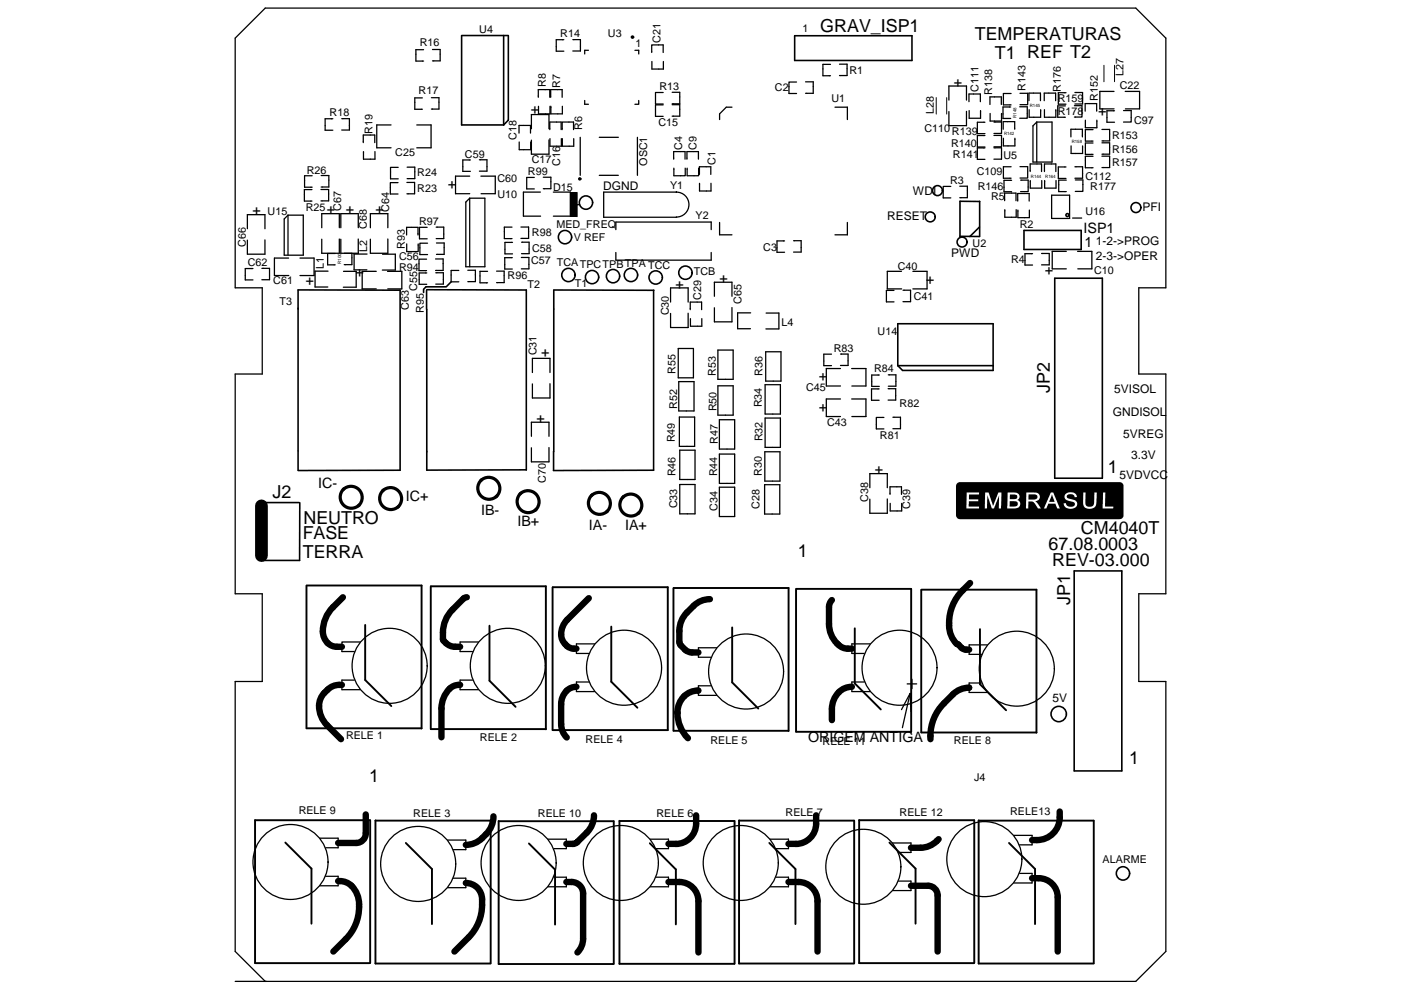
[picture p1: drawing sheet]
<svg xmlns="http://www.w3.org/2000/svg" width="297mm" height="210mm" viewBox="0 0 297 210" stroke-linecap="round" stroke-linejoin="round" font-family="sans-serif">
<g fill="#000">
<path d="M214.1 106.3l1.5 .1 .2 .3-.1 .5-.4 .2h-1.2z" fill-rule="evenodd"/>
<path d="M214.1 104.9l1.4 .1 .2 .3-.1 .4-.3 .2h-1.2z" fill-rule="evenodd"/>
<path d="M218.1 104.9h1.5l.3 .3v.4l-.4 .3-1.4 .1z" fill-rule="evenodd"/>
<path d="M223 104.9l.6 1.5h-1.2z" fill-rule="evenodd"/>
<path d="M203 102.4l.4-.1h34.1l.6 .3 .1 .3v6.6l-.3 .5-.5 .1h-34l-.5-.2-.2-.6v-6.2zM225.9 104.8l-.2 .4 .2 .7 1.8 .6 .2 .6-.4 .3-.7 .1-.6-.2-.2-.6h-.5l.1 .6 .4 .4 .6 .2h.8l.7-.3 .3-.5-.1-.7-.5-.3-1.4-.4-.2-.5 .3-.3 .7-.1 .5 .2 .2 .5 .4-.1-.1-.5-.5-.4-.5-.1-.8 .1zM208.9 104.5l-.1 3.3h.5v-2.7l1 2.7h.5l1-2.7v2.7h.4l.1-3.3h-.6l-1.1 2.8-1-2.8zM229.7 104.5l-.1 2.3 .2 .6 .8 .5h.9l.5-.3 .4-.7 .1-2.4h-.5l-.1 2.6-.3 .3-.8 .1-.6-.4v-2.6zM233.9 104.5l-.1 3.3h2.2v-.4h-1.7l.1-2.9zM222.8 104.5l-1.5 3.3h.6l.4-1h1.4l.4 1h.6l-1.3-3.3zM217.6 104.5l-.1 3.3h.5v-1.4l1.1 .1 1 1.3h.6l-.7-1.1-.5-.4 .7-.2 .2-.4 .1-.5-.2-.4-.5-.3zM213.7 104.5l-.2 3.3h1.7l.8-.2 .3-.7-.1-.5-.5-.3 .4-.5 .1-.3-.2-.5-.7-.3zM205 104.5l-.1 3.3h2.7v-.4h-2.2v-.3v-.8h2v-.4h-2l.1-1h2.1v-.4z" fill-rule="evenodd"/>
</g>
<g fill="none" stroke="#000" stroke-width=".27">
<path d="M89.8 10.5h-1.6v2.5h1.6M91.7 10.5h1.6v2.4h-1.6M119.5 8.4h-1.6v2.5h1.6M121.5 8.4h1.6v2.4h-1.6M124.8 10.7h-.8v.8M134.6 10.7h.8v.8M138.2 13v1.6h2.4v-1.6M140.6 11.1v-1.6h-2.4v1.6M140.6 19.6h-1.6v2.5h1.6M142.5 19.6h1.6v2.4h-1.6M168.9 17.4h-1.6v2.4h1.6M170.8 17.4h1.6v2.4h-1.6"/>
<path d="M176.1 13.7h-1.6v2.4h1.6M178 13.6h1.6v2.4h-1.6M214.4 19.8h-1.7v2.4h1.7M216.3 19.8h1.6v2.4h-1.6M226 19.7h-1.6v2.4h1.6M227.9 19.6h1.6v2.5h-1.6M236.2 19.4h-3v3.7h3M238.6 19.4h3v3.7h-3M66.2 37.3h-1.6v2.4h1.6M68.1 37.2h1.6v2.5h-1.6M70.6 25.2h-1.7v2.4h1.7M72.5 25.2h1.6v2.4h-1.6"/>
<path d="M77 30.2v-1.6h2.5v1.6M79.5 32.2v1.6h-2.4v-1.6M82.9 26.5h-3v4.8h3M84.4 38.7h-1.6v2.4h1.6M84.4 35.5h-1.6v2.4h1.6M86.3 38.7h1.6v2.4h-1.6M86.3 35.5h1.6v2.4h-1.6M88.4 26.5h3v4.8h-3M89.6 20.8h-1.7v2.4h1.7M91.5 20.7h1.6v2.4h-1.6M99.6 37.4h-3v3.7h3M99.7 33.9h-1.6v2.4h1.6"/>
<path d="M101.6 33.9h1.6v2.4h-1.6M102 37.4h3v3.7h-3M110 28.2v-1.6h2.5v1.6M110.1 30.1v1.7l2.4-.1v-1.6M112.7 27.3v-3h3.7v3M113.3 37.6h-1.6v2.5h1.6M114.2 22.5v1.7h2.4v-1.7M115.2 37.6h1.6v2.4h-1.6M116.4 29.7v3h-3.7v-3M116.6 20.6v-1.6h-2.5v1.6M116.6 29.4v1.6h2.4v-1.6M116.8 22.5v1.7h2.4v-1.7"/>
<path d="M119 27.5v-1.6h-2.4v1.6M119.2 20.6v-1.6h-2.4v1.6M121.6 27.5v-1.6h-2.4v1.6M121.6 29.4v1.6h-2.4v-1.6M123 29.1v8.1M124 21.3v.8h.8M127.1 37.2h4M127.1 29.1h4M135.1 29.1v8.1M135.4 21.3v.8h-.8M140.6 22.2h-1.6v2.5h1.6M142.5 22.2h1.6v2.4h-1.6"/>
<path d="M145.2 33.8v-1.6h-2.4v1.6M145.3 35.7v1.6h-2.4v-1.6M145.6 33.8v-1.6h2.5v1.6M145.7 35.7v1.6h2.4v-1.6M148.3 37v-1.6h2.4v1.6M148.3 38.9v1.6h2.4v-1.6M155.2 22.7h-1.2l-1.4 1.5v1.2M177 22.7h2.7v2.7M201.2 21.2v-3h3.7v3M201.6 39.5h-1.6v2.5h1.6M203.5 39.5h1.6v2.4h-1.6M204.9 23.6v3h-3.7v-2.9"/>
<path d="M205.4 21.6v-1.7h2.5v1.7M207.9 23.5v1.6h-2.4v-1.6M208.8 25.9h-1.6v2.4h1.6M208.8 28.7h-1.6v2.5h1.6M208.8 31.4h-1.6v2.4h1.6M209.9 22.2v-1.6h2.4v1.6M210.7 31.3h1.6v2.5h-1.6M210.7 28.7h1.6v2.4h-1.6M210.7 25.9h1.6v2.4h-1.6M212.3 24.1v1.6h-2.4v-1.6M212.7 27.4v-1.6h2.4v1.6M212.7 29.3v1.6h2.5v-1.6"/>
<path d="M214.3 22.7h-1.6v2.4h1.6M214.4 35.4h-1.7v2.4h1.7M214.5 38.2h-1.6v2.5h1.6M216.2 22.6h1.6v1.5v1h-1.6M216.3 35.3h1.6v1v1.5h-1.6M216.4 38.2h1.6v2.4h-1.6M218.2 21.4v-1.7h2.4v1.7M218.2 23.3v1.6h2.4v-1.6M219 26.7l.8-.8h3.3v8.5h-4.1zM219.8 25.9v8.5M220.8 36.4v-1.6h-2.4v1.6M220.9 38.3v1.6h-2.5v-1.6"/>
<path d="M221.4 21.4v-1.7h2.4v1.7M221.4 23.3v1.6h2.5v-1.6M223.9 36.4v-1.6h-2.5v1.6M223.9 38.3v1.6h-2.4v-1.6M225.9 22.5h-1.6v2.4h1.6M226 35.4h-1.6v2.4h1.6M226.1 38.2h-1.6v2.4h1.6M227.1 29v-1.6h2.4v1.6M227.1 30.9v1.7h2.4v-1.7M227.8 22.4h1.6v1v1.4h-1.6M227.9 35.4h1.6v2.4h-1.6M228 38.2h1.6v.9v1.5h-1.6"/>
<path d="M230.1 23.6v-1.6h2.4v1.6M231.8 27.5h-1.7v2.4h1.7M231.8 30.3h-1.7v2.4h1.7M231.8 33.1h-1.7v2.5h1.7M232.6 25.5v1.6h-2.5v-1.6M233.6 30.3h1.7v2.4h-1.7M233.6 27.5h1.7v2.4h-1.7M233.6 33.1h1.7v2.4h-1.7M236.3 23.5h-1.6v2.4h1.6M238.2 23.5h1.6v2.4h-1.6M52.4 48.5v-3h3.8v3M53.6 57h-1.6v2.4h1.6"/>
<path d="M55.5 56.9h1.6v2.4h-1.6M56.2 50.9v3h-3.8v-3M60.3 46.4l.8-.8h3.2v8.5h-4zM61.1 45.6v8.5M61.2 54.7h-3v3.7h3M63.6 54.7h3v3.7h-3M66.1 40.2h-1.6v2.5h1.6M68 40.2h1.7v2.4h-1.7M68.2 48.3v-3h3.7v3M69.5 53.8v2.4h1.6M69.6 57.5h-2.8v3.4h2.7M71.9 50.7v3h-3.7v-3"/>
<path d="M72.3 48.3v-3h3.7v3M72.8 57.6h2.7v3.3h-2.7M74.6 53.7v2.4h-1.6M76 50.7v3h-3.7v-3M77.8 53.9h-2.7v3.3h2.7M78.5 48.3v-3h3.7v3M79.8 57.6h-3v3.7h3M81.1 53.9h2.7v3.4h-2.7M82.2 57.6h3v3.7h-3M82.2 50.7v3h-3.7v-3M86.2 49.8v-1.6h2.4v1.6M88.7 51.7v1.7h-2.5v-1.7"/>
<path d="M90.4 55h-1.6v2.4h1.6M90.5 57.9h-1.6v2.4h1.6M90.6 48.2h-1.7v2.5h1.7M90.7 51.6h-1.7v2.4h1.7M92.3 54.9h1.7v2.5h-1.7M92.4 57.8h1.6v2.5h-1.6M92.5 48.2h1.6v2.4h-1.6M92.5 51.5h1.7v2.5h-1.7M97.3 57.4h-1.7v2.4h1.7M98.8 42.9l.8-.9h3.2v14.6h-4zM99.2 57.3h1.6v2.4h-1.6M99.6 42v14.6"/>
<path d="M103.4 57.6h-1.6v2.4h1.6M105.3 57.5h1.6v2.4h-1.6M108.6 48.2h-1.7v2.4h1.7M108.6 54.7h-1.6v2.4h1.6M108.7 51.4h-1.6v2.4h1.6M110.4 48.2h1.7v2.4h-1.7M110.5 54.6h1.6v2.4h-1.6M110.6 51.4h1.6v2.4h-1.6M114.6 40.7h-3.6v5.1h3.6M117.3 40.7h3.6v5.1h-3.6M122.3 40.8v5.1M122.9 43.4l-.6 .1"/>
<path d="M130.6 48.7v-1.6h20.2v1.6M130.6 53.6v1.6h20.2v-1.6M143.4 40.7a2.67 2.67 0 0 1 2.7 2.7 2.67 2.67 0 0 1-2.7 2.7h-15.4v-5.4h15.4M152.6 47.2v2.6h2.6M166.3 51.1h-1.6v2.4h1.6M168.3 51.1h1.6v2.4h-1.6M179.7 47.2v2.6h-2.7M191.1 57.6h-3v3.7h3.1M193.5 57.6h3.1v3.7h-3.1M215.4 42.6v-1.6h-2.4v1.6M215.5 44.5v1.6h-2.5v-1.6M215.8 42.7v-1.7h2.4v1.7"/>
<path d="M215.8 44.6v1.6h2.4v-1.6M218.9 53.8h-1.6v2.4h1.6M220.8 53.8h1.7v2.4h-1.7M223 41.4h3.8v4.9h-3.8zM226.1 53.3h-3v3.7h3M227.4 46.2h1.9M228.5 53.3h3v3.7h-3M112.9 79v-3h3.7v3M142.2 64.1v-3h3.7v3M143.8 73.9h3.2v6.2h-3.2zM145.9 66.4v3.1h-3.7v-3M146.3 65.7v-1.6h2.5v1.6"/>
<path d="M146.4 67.6v1.6h2.4v-1.6M151.5 62.8v-2.9h3.7v2.9M152.2 74.3h3.2v6.2h-3.2zM155.2 65.2v3.1h-3.7v-3M159.1 66.4h-2.7v3.3h2.7M162.3 74.6h3.3v6.2h-3.3zM162.4 66.4h2.7v3.4h-2.7M176.3 75.1h-1.6v2.5h1.6M178.2 78.2h-3v3.7h3M178.2 75.1h1.6v2.4h-1.6M180.6 78.2h3v3.7h-3M186.4 79.5h-1.6v2.5h1.6"/>
<path d="M188.3 79.5h1.6v2.4h-1.6M189.5 61.6h-1.6v2.4h1.6M191.4 61.6h1.7v2.4h-1.7M112.7 92.5v-2.9h3.7v2.9M116.4 94.9v3.1h-3.7v-3M116.6 81.4v3h-3.7v-3M143.9 80.9h3.2v6.3h-3.2zM144 88.5h3.3v6.2h-3.3zM144.1 95.5h3.3v6.2h-3.3zM152.2 81.8h3.2v6.3h-3.2zM152.5 96.3h3.3v6.2h-3.3zM152.5 89h3.3v6.2h-3.3z"/>
<path d="M162.2 95.8h3.2v6.2h-3.2zM162.2 88.7h3.3v6.2h-3.3zM162.2 81.6h3.3v6.2h-3.3zM178.2 84.6h-3v3.7h3M180.6 84.6h3v3.7h-3M186.4 82.5h-1.6v2.4h1.6M187.4 88.5h-1.6v2.5h1.6M188.3 82.4h1.6v2.5h-1.6M189.3 88.5h1.6v2.4h-1.6M144.1 102.8h3.3v6.2h-3.3zM152.5 103.3h3.3v6.3h-3.3zM162.1 102.8h3.2v6.2h-3.2z"/>
<path d="M184.4 103.4v-2.9h3.7v2.9M188.1 105.8v3.1h-3.7v-3M188.7 104.9v-1.6h2.4v1.6M188.7 106.8v1.6h2.5v-1.6M76.3 136.2h-3.8v2h2.6M101.4 136.2h-3.8v2h2.6M126 136.6h-3.8v2h2.6M151.9 137.4h-3.8v2h2.6M184.5 136.6h-3.9v2h2.6M209.3 136.8h-3.8v2h2.6M75.1 144.3h-2.6v2h3.8M100.2 144.3h-2.6v2h3.8"/>
<path d="M124.8 144.7h-2.6v2h3.8M150.7 145.5h-2.6v2h3.8M183.2 144.7h-2.6v2h3.9M192.3 145.1h2M193 147.1l-1.7 7.2M193 147.1l-1.9 3.4M193 147.1l.1 3.8M193.4 144.1v2M208.1 144.9h-2.6v2h3.8M67.9 177.8h3.8v2h-2.6M94.9 178.2h3.9v2h-2.7M116.2 178h3.9v2h-2.6"/>
<path d="M137.9 178h3.8v2h-2.6M163.3 178h3.9v2h-2.7M189.3 178.8h3.8v2h-2.6M215 177.2h3.8v2h-2.6M69.1 185.9h2.6v2h-3.8M96.1 186.3h2.7v2h-3.9M117.5 186.1h2.6v2h-3.9M139.1 186.1h2.6v2h-3.8M164.5 186.1h2.7v2h-3.9M190.5 186.9h2.6v2h-3.8M191 183.8a8 8 0 0 1-11.6 7.1 8 8 0 0 1-.9-13.6 8 8 0 0 1 12.4 5.5l.1 1.1M216.2 185.3h2.6v2h-3.8"/>
<path d="M49.9 208.2h190.9l6.4-6.4v-57.3h-5.8v-18.6h5.8v-46.6h-5.8v-18.3h5.8v-52.9l-6.4-6.4h-184.6l-6.3 6.4v52.9h5.7v18.3h-5.7v46.6h5.7v18.6h-5.7v57.3l6.3 6.4"/>
<circle cx="82.6" cy="141.2" r="8"/>
<circle cx="107.7" cy="141.2" r="8"/>
<circle cx="132.3" cy="141.6" r="8"/>
<circle cx="158.2" cy="142.4" r="8"/>
<circle cx="190.7" cy="141.6" r="8"/>
<circle cx="215.6" cy="141.8" r="8"/>
<circle cx="61.6" cy="182.8" r="8"/>
<circle cx="88.7" cy="183.2" r="8"/>
<circle cx="110" cy="183" r="8"/>
<circle cx="131.6" cy="183" r="8"/>
<circle cx="157.1" cy="183" r="8"/>
<circle cx="208.7" cy="182.2" r="8"/>
</g>
<g fill="none" stroke="#000" stroke-width=".34">
<path d="M97.9 7.6v18.9h8.9M97.9 7.5h9.9M106.8 7.5v19M107.8 7.6v17.9l-1 1M133.9 7.7h.4v.3h-.4zM168.5 7.6h24.9v5.2h-24.9zM122.8 37.8h.3v.3h-.3zM95.6 59.8l-1 1h-4.3l-.5 .6v.6M207.7 48.2l-2.1 2M207.7 42.7h-4.2v7.5h4.2M207.7 42.7v7.5M217.1 48.9h12.1v4h-12.1z"/>
<path d="M223.6 59h10.1v42.4h-10.1zM90.4 61.6v4M90.5 65.6v34.1M90.5 61.4l21.1 .1v38.2M117.4 61.5v34.3M117.5 61.5l21.1 .1M138.6 61.6v38.1l-21.3 .1M190.3 77.6h20.3M190.3 68.7h20.3v9.9h-19.2l-1.1-1zM63.2 95.6v-34.1l21.6 .1v38.1l-21.6 .1M63.2 95.7v4M111.6 99.7h-21.1"/>
<path d="M117.4 95.7v4.1M55.4 106.6h8.1M63.6 106.6l-.1 12.3h-8.1v-12.2M227.8 121.1h10v42.4h-10z"/>
<circle cx="119.8" cy="50.3" r="1.42"/>
<circle cx="120.5" cy="58.3" r="1.41"/>
<circle cx="124.2" cy="43" r="1.41"/>
<circle cx="125.5" cy="58.8" r="1.41"/>
<circle cx="130" cy="58.6" r="1.41"/>
<circle cx="133.8" cy="58.3" r="1.41"/>
<circle cx="139" cy="58.8" r="1.41"/>
<circle cx="145.3" cy="57.8" r="1.41"/>
<circle cx="197.2" cy="46" r="1.05"/>
<circle cx="198.8" cy="40.4" r="1.05"/>
<circle cx="204" cy="51.3" r="1.05"/>
<circle cx="226.3" cy="45.6" r=".32"/>
<circle cx="240.8" cy="44" r="1.06"/>
<circle cx="224.5" cy="151.4" r="1.63"/>
<circle cx="238.1" cy="185.3" r="1.41"/>
</g>
<path d="M234.1 13.8v3.5M236.3 13.8v3.5M198.5 20.7v3.5M200.7 20.7v3.5" fill="none" stroke="#000" stroke-width=".21"/>
<g fill="none" stroke="#000" stroke-width=".41">
<path d="M65 124.2v30.3M65 124.2h24.4v30.3M77.4 132.5v11.7l5.6 5.6M91.3 124.4v30.2M91.4 124.4h24.3v30.3l-24.3-.1M103.8 132.7v11.7l5.5 5.5M117.2 124.6v30.3M117.2 124.5h24.4v30.4h-24.4M129.6 132.9v11.7l5.5 5.5M142.8 124.8v30.2M142.8 124.7h24.4v30.3M155.2 133.1v11.6l5.6 5.6"/>
<path d="M168.8 124.9v30.3M168.8 124.9h24.4v30.4M181.2 133.3v11.6l5.6 5.6M195.3 125.1v30.3M195.4 125.1h24.3v30.3M207.8 133.4v11.7l5.5 5.5M65 154.5h24.4M142.8 155h24.4M168.8 155.2h24.4M195.4 155.4h24.3M60.5 178.7l5.5 5.5v11.7M78.4 174l-24.3-.1v30.4h24.3"/>
<path d="M78.5 174v30.2M79.6 174v30.4h24.4M79.6 174.1h24.4M86 178.8l5.6 5.5v11.7M104 174.1v30.2M105.7 174.1v30.4h24.4M105.7 174.2h24.4M112.1 178.9l5.6 5.5v11.7M130.1 174.2v30.2M137.8 178.9l5.5 5.5v11.7M155.7 174.1h-24.4v30.3h24.4M155.7 174.1v30.3"/>
<path d="M156.7 174v30.4h24.4M156.7 174.1h24.4M163.1 178.8l5.6 5.5v11.7M181.1 174.1v30.2M188.6 178.7l5.5 5.5v11.7M206.5 174l-24.3-.1v30.4h24.3M206.6 174v30.2M207.5 174v30.4h24.4M207.5 174.1h24.4M213.9 178.8l5.6 5.5v11.7M231.9 174.1v30.2"/>
</g>
<path d="M55.4 107.3v10.5" fill="none" stroke="#000" stroke-width="2.7"/>
<path d="M120.9 40.7h1.4v5.2h-1.4z" fill="#000"/>
<path d="M72.7 103.9a2.36 2.36 0 0 1 3.5 0 2.36 2.36 0 0 1-.2 3.4M72.9 103.7a2.36 2.36 0 0 0-.1 3.4 2.36 2.36 0 0 0 3.4 0M81.1 104.1a2.36 2.36 0 0 1 3.4 .1 2.36 2.36 0 0 1-.2 3.4M81.3 103.9a2.37 2.37 0 0 0-.2 3.4 2.37 2.37 0 0 0 3.4 .1M101.9 102a2.36 2.36 0 0 1 3.4 0 2.36 2.36 0 0 1-.1 3.4M102.1 101.7a2.36 2.36 0 0 0-.2 3.5 2.36 2.36 0 0 0 3.5 0M110.3 104.8a2.37 2.37 0 0 1 3.4 0 2.37 2.37 0 0 1-.2 3.4M110.4 104.6a2.36 2.36 0 0 0-.1 3.4 2.36 2.36 0 0 0 3.4 0M125.4 105.2a2.36 2.36 0 0 1 3.4 0 2.36 2.36 0 0 1-.2 3.4M125.6 104.9a2.36 2.36 0 0 0-.2 3.4 2.36 2.36 0 0 0 3.4 .1M132 105.5a2.36 2.36 0 0 1 3.4 0 2.36 2.36 0 0 1-.1 3.4M132.2 105.3a2.36 2.36 0 0 0-.1 3.4 2.36 2.36 0 0 0 3.4 0" fill="none" stroke="#000" stroke-width=".68"/>
<g fill="none" stroke="#000" stroke-width="1.4">
<path d="M72.7 126.7a13.8 13.8 0 0 0-3.4 3.8 5.4 5.4 0 0 0-.2 5.5l1.1 .9a4.1 4.1 0 0 0 2.3 .3M99 126.7l-.7 .3a14.6 14.6 0 0 0-3.6 3.9 7.4 7.4 0 0 0-.6 5l1.1 1a4.1 4.1 0 0 0 2.4 .3M124.8 126.9l-4.5 4.5a3.6 3.6 0 0 0 .6 6l1.3 .2M150.5 127.1a4.8 4.8 0 0 0-3.4 1.4 7.1 7.1 0 0 0-3 4.7v3.2a3.5 3.5 0 0 0 4 2M176.4 127.3a2.08 2.08 0 0 0-.6 1.5v3.5a5.3 5.3 0 0 0 3.5 5.2l1.3 .1M205.7 123.7a11.1 11.1 0 0 0-4.4 7.6 5.6 5.6 0 0 0 1.7 5.3l.2 .1a2.13 2.13 0 0 0 2.3 1.1M72.5 145.3a4.8 4.8 0 0 0-4.5 2.8 4.8 4.8 0 0 0 .9 5.2l3.4 3.5M97.6 145.3a3.4 3.4 0 0 0-3.4 2.4l-.6 1.9v6.8M122.2 145.7a3.4 3.4 0 0 0-3.2 3.6v4.8l.5 1.5 .7 .8M148.1 146.5a4.7 4.7 0 0 0-4.3 6.2l.7 2.1 1.4 1.8M180.6 145.7a4.5 4.5 0 0 0-4.2 4.7v2.3M205.5 145.9a4.8 4.8 0 0 0-3.5 1.4 12.5 12.5 0 0 0-4.4 6.3l-.3 1.6v1.6"/>
<path d="M77.6 172.7v4.1a2.02 2.02 0 0 1-2.1 2h-3.8M104.6 173.1a6.6 6.6 0 0 1-5.2 6.1h-.6M125.9 172.9l-.1 1.2-.4 1.1a10.5 10.5 0 0 1-3 3.4l-.7 .4h-1.6M147.6 172.9a5.8 5.8 0 0 1-1 4.6 5 5 0 0 1-4.9 1.5M173 172.9a5.8 5.8 0 0 1-1 4.6 5 5 0 0 1-4.8 1.5M199 178l-.4 .4a4.9 4.9 0 0 1-3.4 1.4h-2.1M224.7 172.1a5.1 5.1 0 0 1-4 6l-1.9 .1M71.7 186.9a4.2 4.2 0 0 1 4.3 3.7 9.8 9.8 0 0 1-2.7 8.6l-2.6 2.6M98.8 187.3a3.4 3.4 0 0 1 3.4 3.4 10.1 10.1 0 0 1-2.8 8.1l-3.1 3M120.1 187.1a2.81 2.81 0 0 1 3.5 1.8v10.7l-.3 1.1-.9 1.3M141.7 187.1a5.9 5.9 0 0 1 5.2 1.2 4 4 0 0 1 1.2 2.8v10.9M167.2 187.1a5.7 5.7 0 0 1 5 1.2 4 4 0 0 1 1.1 2.8v10.7"/>
<path d="M193.1 187.9h3.7a2.01 2.01 0 0 1 2 2v11.9M218.8 186.3a4.5 4.5 0 0 1 5.1 2.4l.4 1.6v11.5"/>
</g>
<g font-size="3.8">
<text x="173.9" y="6.8">GRAV_ISP1</text>
<text x="206.7" y="8.5">TEMPERATURAS</text>
<text x="210.9" y="12.6">T1 REF T2</text>
<text x="222.6" y="83.3" transform="rotate(-90 222.6 83.3)">JP2</text>
<text x="234.9" y="100.4">1</text>
<text x="57.8" y="105.7">J2</text>
<text x="64.3" y="111.2">NEUTRO</text>
<text x="229.2" y="113.2">CM4040T</text>
<text x="64.2" y="114.4">FASE</text>
<text x="64.2" y="118.4">TERRA</text>
<text x="169.2" y="118.2">1</text>
<text x="222.3" y="116.6">67.08.0003</text>
<text x="223.1" y="120">REV-03.000</text>
<text x="226.9" y="128.3" transform="rotate(-90 226.9 128.3)">JP1</text>
<text x="78.2" y="165.9">1</text>
<text x="239.4" y="162.1">1</text>
</g>
<g font-size="3">
<text x="202.2" y="18.4">+</text>
<text x="112.5" y="24.3">+</text>
<text x="234.6" y="24.7" transform="rotate(-90 234.6 24.7)">+</text>
<text x="96.7" y="40" transform="rotate(-90 96.7 40)">+</text>
<text x="53.5" y="45.7">+</text>
<text x="69.3" y="45.5">+</text>
<text x="73.3" y="45.5">+</text>
<text x="79.6" y="45.5">+</text>
<text x="229.7" y="49.3">ISP1</text>
<text x="229.9" y="52.4">1</text>
<text x="64.8" y="58.8" transform="rotate(90 64.8 58.8)">+</text>
<text x="77.1" y="58.8" transform="rotate(-90 77.1 58.8)">+</text>
<text x="196.4" y="58.6" transform="rotate(90 196.4 58.6)">+</text>
<text x="223.3" y="58.4" transform="rotate(-90 223.3 58.4)">+</text>
<text x="143.2" y="61.2">+</text>
<text x="152.5" y="60">+</text>
<text x="114.7" y="75.8">+</text>
<text x="175.4" y="80.8" transform="rotate(-90 175.4 80.8)">+</text>
<text x="113.7" y="89.7">+</text>
<text x="175.4" y="87.3" transform="rotate(-90 175.4 87.3)">+</text>
<text x="185.5" y="100.6">+</text>
<text x="67.5" y="103.5">IC-</text>
<text x="86" y="106.3">IC+</text>
<text x="102" y="109.3">IB-</text>
<text x="109.7" y="111.5">IB+</text>
<text x="124.9" y="112.4">IA-</text>
<text x="132.5" y="112.4">IA+</text>
<text x="171.3" y="157.4">ORIGEM ANTIGA</text>
</g>
<g font-size="2.5">
<text x="127.9" y="40.2">DGND</text>
<text x="193.6" y="41.3">WDI</text>
<text x="188.1" y="46.7">RESET</text>
<text x="242.2" y="44.8">PFI</text>
<text x="232.3" y="51.9">1-2-&gt;PROG</text>
<text x="201.7" y="54.6">PWD</text>
<text x="232.3" y="55.1">2-3-&gt;OPER</text>
<text x="236.2" y="83.4">5VISOL</text>
<text x="235.9" y="88.3">GNDISOL</text>
<text x="238.1" y="93">5VREG</text>
<text x="237.3" y="101.6">5VDVCC</text>
<text x="239.8" y="97.5">3.3V</text>
<text x="223.1" y="149">5V</text>
</g>
<g font-size="2.3">
<text x="89" y="9.7">R16</text>
<text x="101.6" y="6.9">U4</text>
<text x="118.8" y="7.9">R14</text>
<text x="128.9" y="7.9">U3</text>
<text x="134.7" y="9.9">1</text>
<text x="140" y="9.1" transform="rotate(-90 140 9.1)">C21</text>
<text x="170.2" y="6.8">1</text>
<text x="180.1" y="15.6">R1</text>
<text x="238.2" y="16.2" transform="rotate(-90 238.2 16.2)">L27</text>
<text x="88.7" y="20">R17</text>
<text x="115.8" y="18.4" transform="rotate(-90 115.8 18.4)">R8</text>
<text x="118.8" y="18.6" transform="rotate(-90 118.8 18.6)">R7</text>
<text x="139.8" y="19">R13</text>
<text x="164.3" y="19.3">C2</text>
<text x="176.3" y="21.7">U1</text>
<text x="207.5" y="19.4" transform="rotate(-90 207.5 19.4)">C111</text>
<text x="210.3" y="20" transform="rotate(-90 210.3 20)">R138</text>
<text x="217.4" y="19.2" transform="rotate(-90 217.4 19.2)">R143</text>
<text x="224.3" y="21.7">R159</text>
<text x="224.9" y="19.4" transform="rotate(-90 224.9 19.4)">R176</text>
<text x="232.8" y="21.4" transform="rotate(-90 232.8 21.4)">R152</text>
<text x="237.4" y="18.8">C22</text>
<text x="69.9" y="24.7">R18</text>
<text x="79" y="28.3" transform="rotate(-90 79 28.3)">R19</text>
<text x="109.5" y="29.7" transform="rotate(-90 109.5 29.7)">C18</text>
<text x="123.4" y="27.5" transform="rotate(-90 123.4 27.5)">R6</text>
<text x="139.6" y="26.7">C15</text>
<text x="196" y="27.9">C110</text>
<text x="198" y="24.1" transform="rotate(-90 198 24.1)">L28</text>
<text x="201.8" y="28.7">R139</text>
<text x="224.3" y="24.5">R178</text>
<text x="235.8" y="29.5">R153</text>
<text x="240.4" y="26.3">C97</text>
<text x="83.8" y="33.2">C25</text>
<text x="98.6" y="33.6">C59</text>
<text x="112.7" y="34.6">C17</text>
<text x="118.8" y="35.2" transform="rotate(-90 118.8 35.2)">C16</text>
<text x="137.2" y="35.2" transform="rotate(-90 137.2 35.2)">OSC1</text>
<text x="144.6" y="31.7" transform="rotate(-90 144.6 31.7)">C4</text>
<text x="147.7" y="31.7" transform="rotate(-90 147.7 31.7)">C9</text>
<text x="151.7" y="35" transform="rotate(-90 151.7 35)">C1</text>
<text x="201.7" y="31.2">R140</text>
<text x="202.1" y="33.6">R141</text>
<text x="212.8" y="33.8">U5</text>
<text x="235.8" y="35.2">R157</text>
<text x="235.8" y="32.4">R156</text>
<text x="65" y="36.8">R26</text>
<text x="88.5" y="40.7">R23</text>
<text x="88.5" y="37.4">R24</text>
<text x="105.4" y="38.6">C60</text>
<text x="111.9" y="37.2">R99</text>
<text x="117.3" y="40.4">D15</text>
<text x="142.1" y="40.1">Y1</text>
<text x="201.4" y="39">R3</text>
<text x="207.1" y="37.2">C109</text>
<text x="207.3" y="40.2">R146</text>
<text x="230.1" y="38.2">C112</text>
<text x="231.2" y="40.2">R177</text>
<text x="56.7" y="45.7">U15</text>
<text x="64.8" y="44.7">R25</text>
<text x="72.3" y="44.7" transform="rotate(-90 72.3 44.7)">C67</text>
<text x="82.5" y="45" transform="rotate(-90 82.5 45)">C64</text>
<text x="88.9" y="47.7">R97</text>
<text x="105.4" y="42.1">U10</text>
<text x="147.5" y="46.5">Y2</text>
<text x="210.1" y="42.5">R5</text>
<text x="230.1" y="45.7">U16</text>
<text x="52.1" y="52.4" transform="rotate(-90 52.1 52.4)">C66</text>
<text x="77.8" y="48.5" transform="rotate(-90 77.8 48.5)">C68</text>
<text x="77.8" y="53.5" transform="rotate(-90 77.8 53.5)">L2</text>
<text x="85.8" y="52.8" transform="rotate(-90 85.8 52.8)">R93</text>
<text x="112.8" y="50">R98</text>
<text x="112.8" y="53.4">C58</text>
<text x="118" y="48.3">MED_FREQ</text>
<text x="121.7" y="51.1">V REF</text>
<text x="161.8" y="53.2">C3</text>
<text x="206.2" y="52.4">U2</text>
<text x="216.2" y="48.3">R2</text>
<text x="52.5" y="56.4">C62</text>
<text x="68.7" y="57" transform="rotate(-90 68.7 57)">L1</text>
<text x="84.6" y="55.2">C56</text>
<text x="84.6" y="57.4">R94</text>
<text x="107.6" y="59.1">R96</text>
<text x="112.6" y="56">C57 TCA</text>
<text x="122.9" y="56.8">TPCTPBTPA TCC</text>
<text x="147.1" y="58.4">TCB</text>
<text x="190.3" y="57.2">C40</text>
<text x="214.4" y="55.8">R4</text>
<text x="232" y="58">C10</text>
<text x="58" y="60.2">C61</text>
<text x="59.3" y="64.7">T3</text>
<text x="86.7" y="65.7" transform="rotate(-90 86.7 65.7)">C63</text>
<text x="88.5" y="61.7" transform="rotate(-90 88.5 61.7)">C55</text>
<text x="111.8" y="61.2">T2</text>
<text x="121.9" y="61">T1</text>
<text x="148.7" y="63.7" transform="rotate(-90 148.7 63.7)">C29</text>
<text x="157.2" y="64.5" transform="rotate(-90 157.2 64.5)">C65</text>
<text x="193.8" y="63.6">C41</text>
<text x="89.9" y="66.3" transform="rotate(-90 89.9 66.3)">R95</text>
<text x="141.8" y="66.9" transform="rotate(-90 141.8 66.9)">C30</text>
<text x="165.7" y="69.1">L4</text>
<text x="186.1" y="71.1">U14</text>
<text x="113.7" y="75.4" transform="rotate(-90 113.7 75.4)">C31</text>
<text x="176.8" y="74.6">R83</text>
<text x="143.2" y="79.3" transform="rotate(-90 143.2 79.3)">R55</text>
<text x="151.8" y="79.8" transform="rotate(-90 151.8 79.8)">R53</text>
<text x="161.7" y="79.8" transform="rotate(-90 161.7 79.8)">R36</text>
<text x="170.9" y="82.9">C45</text>
<text x="185.3" y="78.8">R84</text>
<text x="143.6" y="86.7" transform="rotate(-90 143.6 86.7)">R52</text>
<text x="151.9" y="87.3" transform="rotate(-90 151.9 87.3)">R50</text>
<text x="161.5" y="86.4" transform="rotate(-90 161.5 86.4)">R34</text>
<text x="190.7" y="86.3">R82</text>
<text x="143.1" y="93.8" transform="rotate(-90 143.1 93.8)">R49</text>
<text x="152.2" y="94.1" transform="rotate(-90 152.2 94.1)">R47</text>
<text x="161.7" y="93.6" transform="rotate(-90 161.7 93.6)">R32</text>
<text x="175.4" y="90.3">C43</text>
<text x="186.6" y="93">R81</text>
<text x="143.2" y="101" transform="rotate(-90 143.2 101)">R46</text>
<text x="152.1" y="101" transform="rotate(-90 152.1 101)">R44</text>
<text x="161.5" y="101" transform="rotate(-90 161.5 101)">R30</text>
<text x="115.8" y="102.4" transform="rotate(-90 115.8 102.4)">C70</text>
<text x="143.6" y="107.8" transform="rotate(-90 143.6 107.8)">C33</text>
<text x="161.1" y="107.9" transform="rotate(-90 161.1 107.9)">C28</text>
<text x="184.1" y="106.5" transform="rotate(-90 184.1 106.5)">C38</text>
<text x="193" y="107.9" transform="rotate(-90 193 107.9)">C39</text>
<text x="152.1" y="108.4" transform="rotate(-90 152.1 108.4)">C34</text>
<text x="73.4" y="156.8">RELE 1</text>
<text x="101.8" y="157.2">RELE 2</text>
<text x="124.2" y="157.6">RELE 4</text>
<text x="150.6" y="157.8">RELE 5</text>
<text x="174.4" y="158">RELE 11</text>
<text x="202.2" y="157.8">RELE 8</text>
<text x="206.5" y="165.7">J4</text>
<text x="63.3" y="172.7">RELE 9</text>
<text x="87.6" y="173.2">RELE 3</text>
<text x="114.1" y="173.2">RELE 10</text>
<text x="139.2" y="173.2">RELE 6</text>
<text x="166.6" y="173.1">RELE 7</text>
<text x="190.7" y="173.1">RELE 12</text>
<text x="214.2" y="173">RELE13</text>
<text x="233.8" y="183">ALARME</text>
</g>
<g font-size=".9">
<text x="218.3" y="22.6">R145</text>
<text x="212.9" y="28.7">R142</text>
<text x="215.5" y="25" transform="rotate(-90 215.5 25)">R148</text>
<text x="227.2" y="30.3">R158</text>
<text x="218.6" y="37.7">R144</text>
<text x="221.6" y="37.7">R164</text>
<text x="72.3" y="56" transform="rotate(-90 72.3 56)">R100</text>
</g>
</svg>
